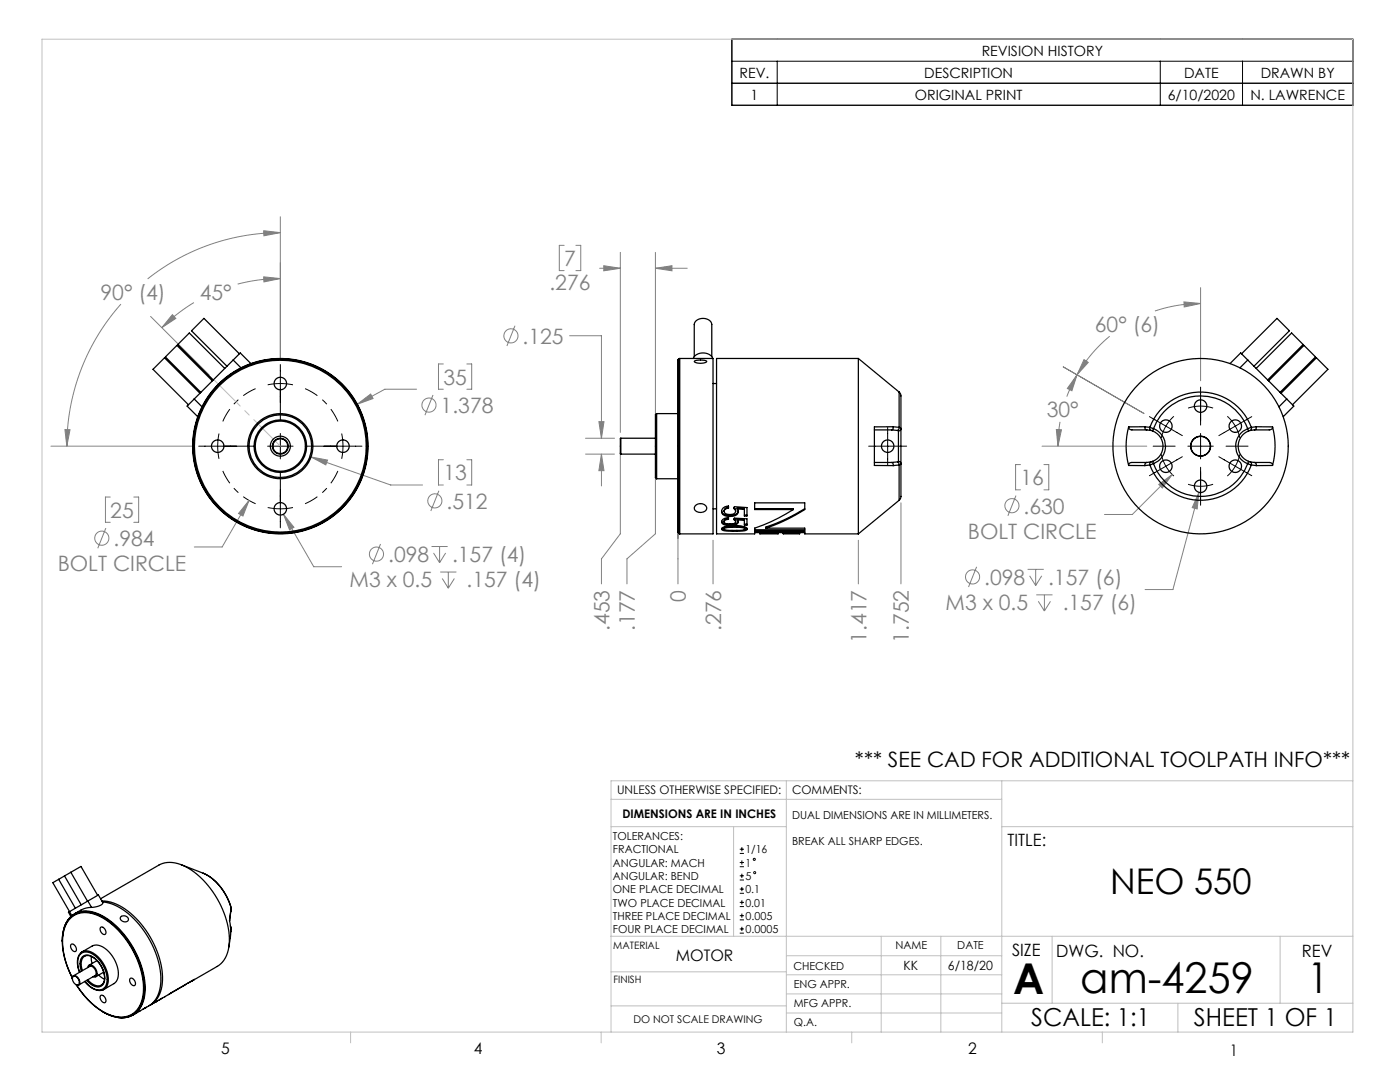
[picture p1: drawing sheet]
<svg xmlns="http://www.w3.org/2000/svg" width="279mm" height="216mm" viewBox="0 0 279 216" stroke-linecap="round" stroke-linejoin="round" font-family="sans-serif">
<g fill="none" stroke="#808080" stroke-width=".2">
<path d="M52.6 55.2l3.3 .4-3.2 .7zM52.6 46l3.3 .4-3.2 .7zM55.9 43.2v28.3M55.9 46.4a42.6 42.6 0 0 0-26.4 9.2M55.9 55.6a33.4 33.4 0 0 0-8.5 1.1M112.6 49h-1v5h1M114.9 49h1v5h-1M119.7 53.5h4.1M120.5 53l3.3 .5-3.3 .5zM123.8 50.4v35.9M130.8 50.4v32.1M130.8 53.5h6.4"/>
<path d="M130.8 53.5l3.3-.5v1zM239.6 57.4v18.6M24.1 60.7a42.6 42.6 0 0 0-10.8 28.3M30.1 63.1l11.6 11.7M34.4 62.8l.7 .7-2.8 1.9zM38.7 60.4a33.5 33.5 0 0 0-6.4 5M83.2 77.7h-6.4l-5.5 3M86.4 78.8l-1.6 4M88.5 72.6h-1v5.1h1M93.2 72.6h.9v5.1h-.9M102.8 65l-1.6 4M113.7 67h6.3v20.4"/>
<path d="M212.2 73.2l16.1 9.3M214.9 74.8l-1 3.2-.9-.5zM214.9 74.8l-1.1 2.1-.9 2.2M216.3 71.8l.9 .5-2.3 2.5zM221.5 67.1a28.5 28.5 0 0 0-6.6 7.7M236.3 60.2l3.3 .4-3.3 .7zM239.6 60.6a28.5 28.5 0 0 0-9.1 1.5M10.2 89h28.2M13 85.7h1l-.7 3.3zM22 99.2h-1v5h1M26.7 99.2h1v5h-1M49.7 99.9l-5.4 9.2h-5.5"/>
<path d="M49.7 99.9l-1.2 3.1-.9-.5zM62.1 91.2l15.9 5.6h6.3M62.1 91.2l3.3 .6-.4 1zM71.3 80.7l2.7-2.1 .5 .9zM87.6 97.9l-1.6 4.1M88.5 91.7h-1v5.1h1M93.2 91.7h.9v5.1h-.9M116.9 87.4h5.7M116.9 90.6h5.7M119.5 84.1h1l-.5 3.3zM120 90.6v6.4M120 90.6l.5 3.3h-1z"/>
<path d="M123.8 90.3v16.2l-3.8 5v5M130.8 95.5v11l-5.7 5v5M202.8 98.9l-1.7 4M203.6 92.7h-.9v5h.9M208 89h20.9M208.3 92.7h1v5h-1M210.8 85.7l1 .1-.7 3.2zM211.5 84.2l-.3 2.4-.1 2.4M231.3 96.7l2.6-2-1.9 2.7zM233.9 94.7l-7.9 8h-5.6M239.3 98.2l-.4 3.4-1-.3zM239.3 98.2l-5.2 19.4h-5.6"/>
<path d="M21.1 105.4l-1.6 4M56.6 102.6l6 10.5h5.6M56.6 102.6l2.1 2.6-.9 .5zM75.9 108.5l-1.6 4.1M86.1 109.1h3.2M86.5 110.3l1.2 2M87.7 109.1v3.2M87.9 114.1h3.2M88.3 115.4l1.2 2M88.9 110.3l-1.2 2M89.5 114.1v3.3M90.7 115.4l-1.2 2"/>
<path d="M135.3 106.5v10M142.3 107.8v8.7M171.3 107.8v8.7M179.8 100.3v16.2M194.9 113.1l-1.6 4M205.1 113.6h3.2M205.5 114.9l1.2 1.9M206.7 113.6v3.2M206.8 118.7h3.2M207.2 120l1.2 1.9M207.9 114.9l-1.2 1.9M208.4 118.7v3.2"/>
<path d="M209.6 120l-1.2 1.9"/>
<circle cx="102" cy="67" r="1.41"/>
<circle cx="85.6" cy="80.8" r="1.41"/>
<circle cx="86.8" cy="99.9" r="1.41"/>
<circle cx="20.3" cy="107.4" r="1.41"/>
<circle cx="75.1" cy="110.6" r="1.41"/>
<circle cx="194.1" cy="115.1" r="1.41"/>
<circle cx="202" cy="100.9" r="1.41"/>
</g>
<g fill="none" stroke="#000" stroke-width=".2">
<path d="M146.1 16.6h123.9M146.1 7.8h123.9v13.2h-123.9zM146.1 12.2h123.9M155.1 12.2v8.8M231.6 12.2v8.8M248 12.2v8.8M53.4 76.8a12.5 12.5 0 0 1 5.1 0M55.9 72.7v11.2M239.6 77.2v7.6M39.7 89h11.2M43.7 86.5a12.5 12.5 0 0 0 0 5.1M53.4 89h5.1"/>
<path d="M55.9 86.5v5.1M55.9 94.1v11.2M61 89h11.2M68.2 86.5a12.5 12.5 0 0 1 0 5.1M173.4 89h7.5M177.2 85.2v7.6M229.4 83.1l6.6 3.8M230.1 89h4.4M231.8 90.7a8 8 0 0 0 2.5 4.3M234.3 83.1a8 8 0 0 0-2.5 4.3M236 91.1l-6.6 3.8M237.1 89h5"/>
<path d="M237.1 81.4a8 8 0 0 1 5 0M237.1 96.6a8 8 0 0 0 5 0M239.6 86.5v5.1M239.6 93.2v7.6M243.2 91.1l6.6 3.8M244.7 89h4.4M244.9 83.1a8 8 0 0 1 2.5 4.3M247.4 90.7a8 8 0 0 1-2.5 4.3M249.8 83.1l-6.6 3.8M53.4 101.3a12.5 12.5 0 0 0 5.1 0M147.6 170.3h.9M147.6 169.5h.9"/>
<path d="M147.6 172.9h.9M147.6 172.1h.9M147.6 175.6h.9M147.6 174.8h.9M147.6 178.2h.9M147.6 177.4h.9M148.1 169v.9M148.1 171.7v.8M148.1 174.3v.9M148.1 177v.8M148.1 179.6v.9M147.6 180.9h.9"/>
<path d="M147.6 180.1h.9M147.6 183.5h.9M147.6 182.7h.9M147.6 186.2h.9M147.6 185.4h.9M148.1 182.3v.8M148.1 184.9v.9"/>
<circle cx="150.5" cy="171.5" r=".21"/>
<circle cx="150.6" cy="174.1" r=".21"/>
</g>
<path d="M51 77.5a12.5 12.5 0 0 0-6.5 6.6M44.5 94a12.5 12.5 0 0 0 6.5 6.5M67.4 84.1a12.5 12.5 0 0 0-6.5-6.6M60.9 100.5a12.5 12.5 0 0 0 6.5-6.5" fill="none" stroke="#000" stroke-width=".2" stroke-dasharray="15.2 1.3 1.3 1.3" stroke-dashoffset="12.4" stroke-linecap="butt"/>
<path d="M55.9 89l-13.3-13.3" fill="none" stroke="#c0c0c0" stroke-width=".2" stroke-dasharray="15.2 1.3 1.3 1.3" stroke-dashoffset="7.7"/>
<g fill="none" stroke="#c0c0c0" stroke-width=".2">
<path d="M8.4 7.8h261.6v198.1h-261.6zM121.9 159.5h78M156.9 155.8v50.1M199.9 155.8v50.1M270 155.8h-148.1v50.1M121.9 165h35M146.4 165v21.8M199.9 165h70.1M121.9 186.8h148.1M121.9 193.9h35M156.9 198.3h43M156.9 194.5h43"/>
<path d="M156.9 190.7h43M175.9 186.8v19.1M187.8 186.8v19.1M210 186.8v13.4M255.5 186.8v13.4M70 205.9v2.2M120 205.9v2.2M121.9 200.7h35M156.9 202.1h43M170 205.9v2.2M199.9 200.2h70.1M220 205.9v2.2"/>
<path d="M235.1 200.2v5.7"/>
</g>
<g fill="#808080">
<path d="M52.6 55.2l3.3 .4-3.2 .7zM34.4 62.8l.7 .7-2.8 1.9z"/>
<path d="M214.9 74.8l-1 3.2-.9-.5zM210.8 85.7l1 .1-.7 3.2zM236.3 60.2l3.3 .4-3.3 .7zM216.3 71.8l.9 .5-2.3 2.5zM231.3 96.7l.7 .7 1.9-2.7zM239.3 98.2l-1.4 3.1 1 .3zM130.8 53.5l3.3-.5v1zM120.5 53l3.3 .5-3.3 .5zM119.5 84.1h1l-.5 3.3zM120 90.6l.5 3.3h-1zM52.6 46l3.3 .4-3.2 .7zM13 85.7h1l-.7 3.3zM49.7 99.9l-2.1 2.6 .9 .5zM56.6 102.6l1.2 3.1 .9-.5zM62.1 91.2l2.9 1.6 .4-1zM71.3 80.7l3.2-1.2-.5-.9z"/>
</g>
<g fill="none" stroke="#000" stroke-width=".25">
<path d="M38.8 79.6l-1.5 1.4 2.2 2.1M38.8 79.6l1.5 1.6M39.9 78.5l-7.1-7.1-2 2-.3 .3 7.1 7.1M42.4 76l-7.2-7-2.2 2.2 7.1 7.1M44.9 73.5l-7.1-7.1-.6 .6-1.7 1.7 7.1 7.1M46.5 71.8l1.4-1.4 2.2 2.1M46.5 71.8l1.6 1.6M46.5 71.8l-7.7 7.8M47.8 70.6l-7.1-7.1-.3 .3-2.2 2.2 7.1 7.1M135.4 71.7v34.7M135.5 71.6v34.9M135.5 71.6l-.1 .1"/>
<path d="M135.7 71.5l-.2 .1M135.7 71.5h6.6v35h-6.6M135.7 71.5v35M138.4 71.5a2.27 2.27 0 0 1 3.9 0M138.6 71.2v-6.4a1.9 1.9 0 0 1 3.1-.8l.4 .8v6.4M138.6 72.1a3.4 3.4 0 0 1 2.4 0v.1a2.29 2.29 0 0 1-2.4-.1zM142.3 76.5h.7M171.3 71.5h-28.3v35h7.6v-.4h10v.4h10.7M171.3 71.5v35M171.3 71.5l8.1 6.7M179.4 78.2l.4 .8v6.5M179.4 78.2v7.1"/>
<path d="M247.8 70.6l7-7.1 .2 .2 2.3 2.3-7 7.1M249 71.8l-1.4-1.4-2.1 2.1M249 71.8l-1.5 1.6M249 71.8l7.8 7.8M250.7 73.5l7.1-7.1 2.3 2.3-7.1 7.1M253.2 76l7-7.1 2.2 2.2 .1 .1-7 7.1M255.6 78.5l7.2-7 2.2 2.2-7.1 7.1M256.8 79.6l1.4 1.4-2.1 2.1M256.8 79.6l-1.6 1.6M123.9 87.4l-.1 .1 .1 3.1M123.9 87.4v3.2M123.9 87.4h6.9"/>
<path d="M123.9 90.6h6.9M131.1 82.5l-.3 .3v12.5l.3 .2M131.1 82.5v13M131.1 82.5h4.2M131.1 95.5h4.2M174.5 92.3h3.4M174.5 85.8h3.4M177.9 92.3l.3 .2 .1 .4M177.9 85.8l1.2 .1M178.3 85.2h-3.8v7.7h3.8M178.3 85.2l-.1 .4-.3 .2M178.3 85.2l1.1 .1"/>
<path d="M179.1 92.2l.3 .2v.4M179.1 85.9l.2 .1M179.1 92.2l-1.2 .1M179.3 86v6.1M179.3 92.1l-.2 .1M179.3 92.1l.4 .1 .1 .3M179.4 85.3v.4l-.3 .2M179.4 85.3l.4 .2M179.4 92.8v7M179.4 99.8l-8.1 6.7M179.4 92.8l-1.1 .1M179.8 92.5v6.6l-.4 .7"/>
<path d="M179.8 85.5l-.1 .4-.4 .1M179.8 92.5l-.4 .3M179.8 85.5v7M225.2 85.2a14.9 14.9 0 0 0 0 7.7M225.2 85.2l.1 .4 .4 .2h3.2M225.2 92.9h3.3M228.5 85.2a.49 .49 0 0 0 .4 .6M228.5 85.2l1 .1M228.5 85.2h-3.3M228.9 92.3a.49 .49 0 0 0-.4 .6M228.9 92.3h-3.2l-.4 .2-.1 .4M228.9 85.8l.8 .1"/>
<path d="M229.5 85.3v.4l.2 .2M229.5 85.3l.7 .2M229.5 92.8a10.8 10.8 0 0 0 10.1 7 10.8 10.8 0 0 0 10.1-7M229.5 85.3a10.8 10.8 0 0 1 10.1-7.1 10.8 10.8 0 0 1 10.1 7.1M229.5 92.8l-1 .1M229.7 85.9l.3 .1M229.7 92.2l-.2 .2v.4M229.7 92.2l-.8 .1M230 92.1l-.3 .1M230 92.1l.2 .4M230 86a3.2 3.2 0 0 1 2.1 3 3.2 3.2 0 0 1-2.1 3.1M230.2 85.5a10 10 0 0 1 9.4-6.5 10 10 0 0 1 9.4 6.5"/>
<path d="M230.2 92.5a10 10 0 0 0 9.4 6.6 10 10 0 0 0 9.4-6.6M230.2 85.5a3.8 3.8 0 0 1 2.4 3.5 3.8 3.8 0 0 1-2.4 3.5M230.2 85.5l-.2 .5M230.2 92.5l-.7 .3M249 85.5a3.7 3.7 0 0 0-2.4 3.5 3.7 3.7 0 0 0 2.4 3.5M249 92.5l.7 .3M249 85.5l.2 .5M249.2 92.1l-.2 .4M249.2 92.1l.3 .1M249.2 86a3.2 3.2 0 0 0-2.1 3 3.2 3.2 0 0 0 2.1 3.1M249.5 92.2l.2 .2v.4M249.5 85.9l-.3 .1"/>
<path d="M249.5 92.2l.9 .1M249.7 85.3l-.7 .2M249.7 85.3v.4l-.2 .2M249.7 92.8l1 .1M250.4 92.3a.49 .49 0 0 1 .3 .6M250.4 92.3h3.2l.3 .2 .1 .4M250.4 85.8l-.9 .1M250.7 85.2a.49 .49 0 0 1-.3 .6M250.7 85.2l-1 .1M250.7 85.2h3.3M254 85.2a14.9 14.9 0 0 1 0 7.7M254 85.2l-.1 .3-.3 .2-3.2 .1"/>
<path d="M254 92.9h-3.3M135.4 106.4l.1 .1M135.5 106.5h.2M138.9 100.8a1.31 1.31 0 0 1 2.1 .7 1.42 1.42 0 0 1-2.4 .1l.1-.6zM142.3 101.5h.7M144 102a1.04 1.04 0 0 0 1.2 .8l.5 .1M144 104a.99 .99 0 0 0 1.2 .6h.5M144.1 105.4l.5 .3M144.5 102.1v-.1a.91 .91 0 0 1 .9-.7v-.3a1.03 1.03 0 0 0-1.4 .9 1.03 1.03 0 0 0 1.2 1.1l.5 .1M144.5 104.1a.81 .81 0 0 1 .9-.5v-.3a1 1 0 0 0-1.3 1.1 1.99 1.99 0 0 0 1.6 .5M145.4 101.2a.73 .73 0 0 0-.9 .9M145.4 103.4l-.8 .3-.1 .4"/>
<path d="M145.7 102.9v.2M145.7 104.6v.3M146.1 105l-1.4 .1-.2 .2v.3M146.1 105.2l-1.2 .1-.4 .3M146.1 105h1M146.1 105.2h1M146.1 105v.2M146.1 105h-1.1a.94 .94 0 0 0-1 .6l.4 .3 1.8 .1M146.2 106h.8M146.2 105.8v.2M146.5 101.3l.1 .1M146.5 103.5l.1 .1"/>
<path d="M146.6 101.6l.2 .4M146.6 101.6l-.2-.1 .2-.4 2.5 .2v1.7h-.5v-1.3M146.6 103.8l.2 .3M146.6 103.8l-.2-.1 .2-.3 2.5 .1v1.3h-.5v-1M146.6 101.4l.2 .6M146.6 103.6l.2 .2v.3M146.6 101.4v.2M146.6 103.6v.2M146.8 102a.64 .64 0 0 1-.6 .6 1.16 1.16 0 0 1-1.7-.5M146.8 104.1a1.59 1.59 0 0 1-2.2 .2l-.1-.2M147 105h1a1.14 1.14 0 0 1 1.1 .6 .86 .86 0 0 1-1 .4h-1.1M147 105.8v.2"/>
<path d="M147.1 101.6l.1 .1a.92 .92 0 0 1-1 1.3l-.5 .1M147.1 103.7l.2 .5a.98 .98 0 0 1-1.1 .6l-.5 .1M147.1 105l1.3 .1 .2 .2v.3M147.1 105.2l1.1 .1 .4 .3M147.1 101.6l1.5 .1M147.1 103.7l1.5 .1M147.1 101.6v-.2l1.5 .1v.2M147.1 103.7v-.2l1.5 .1v.2M147.1 105v.2M147.3 104a.93 .93 0 0 1-1 .6h-.6M147.3 101.9a1 1 0 0 1-1 .9l-.6 .1M148.6 102.8h.5"/>
<path d="M148.6 104.6h.5M148.6 105.6v.1a9.7 9.7 0 0 1-3.8 0l-.3-.1M149.1 105.4l-.6 .3M150.6 106.3h1M150.6 101.5h7.7v.2M150.6 105.7h10M151.6 106.4v.1h3.7v-.1M151.6 106.4h3.7M151.6 106.4v-.2h3.7v.2M155.3 106.3h1M156.3 106.4v.1h3.3v-.1M156.3 106.4h3.3"/>
<path d="M156.3 106.4v-.2h3.3v.2M158.3 101.7h-7.7v-1.4h10v1.4l-.4 .2a35 35 0 0 1-7.3 3.5M158.3 101.7l-1.5 .9a33 33 0 0 1-6.2 2.8v.5h10v-.5h-7.7M159.6 106.3h1M160.6 101.5a35.5 35.5 0 0 1-7.7 3.7v.2M11.7 175.5l3.3 5.7M11.7 175.5l-1.2 .6 3.8 6.6M12.9 174.8l-1.2 .7M12.9 174.8l3.3 5.8M14.1 174.1l2.1-1.2 3.3 5.8M14.1 174.1l-1.2 .7M14.1 174.1l3.4 5.7"/>
<path d="M17.5 179.8l2.1-1.2 .9 1.5a2.6 2.6 0 0 1-2.2 1M17.5 179.8l-3.8 2.2 .5 .9M17.5 179.8l.8 1.3M20.1 179.3l11.6-6.7a5.9 5.9 0 0 1 6 .7 18 18 0 0 1 8 15.1 5.4 5.4 0 0 1-2.3 4.4l-9.7 5.6M20.3 179.8a10.2 10.2 0 0 1 7.3 4 17.6 17.6 0 0 1 4.8 12.4 5.3 5.3 0 0 1-2.5 4.4M20.4 180a11.2 11.2 0 0 1 7.4 4.5 17 17 0 0 1 4.2 12.4 5.1 5.1 0 0 1-2.9 4.2M36.2 172.6l4.3 1.6a10.7 10.7 0 0 1 5.6 7M40.6 174.2a10.7 10.7 0 0 1 5.5 7M12.4 187.8a6 6 0 0 1 2.5-5.4 6.1 6.1 0 0 1 6.2 .8 18.1 18.1 0 0 1 7.7 14.7 5 5 0 0 1-3.5 5.1 6.6 6.6 0 0 1-4.7-1.1M12.4 187.8a16.3 16.3 0 0 0 2 7.3M12.4 187.8a5.4 5.4 0 0 1 3.2-5.6 7.3 7.3 0 0 1 6.4 1.8 18.1 18.1 0 0 1 6.7 13.9 5 5 0 0 1-3.5 5.1 6.6 6.6 0 0 1-4.6-1.1M13.6 183.5l-.8 1.5"/>
<path d="M14.2 188.5a.88 .88 0 0 1 .8 .2 .88 .88 0 0 1 .2 .9 .54 .54 0 0 1-.6 .3 .54 .54 0 0 1-.3-.5l-.2-.6zM14.4 195.2h.1M14.4 195.2l.1 .2M14.4 195.1a13 13 0 0 1-1.4-10.3 4.4 4.4 0 0 1 6.1-2.3 16.3 16.3 0 0 1 8.6 9.9 10.5 10.5 0 0 1 0 8.6 4.4 4.4 0 0 1-5.7 1.6 14.6 14.6 0 0 1-6.7-6.1M14.6 194.9a.91 .91 0 0 1 1.2 .8l-.1 .7a.9 .9 0 0 1-1.2-.8zM14.7 194.7l-.3 .5M14.7 194.7l-.2 .2M14.7 194.7l3.2-1.9a1.22 1.22 0 0 1 1.1 1.9l-3.3 1.8M14.7 194.7a1.22 1.22 0 0 1 1 1.8M14.9 182.3l-1.2 1.1M14.9 182.3a5.9 5.9 0 0 1 6 .7 18 18 0 0 1 8 15.2 5.4 5.4 0 0 1-2.3 4.3M15.2 196.5h.5"/>
<path d="M15.2 196.5a16.4 16.4 0 0 0 5.4 5.4M15.9 194a3.7 3.7 0 0 1 .1-3.5 2.13 2.13 0 0 1 3 .2 5.9 5.9 0 0 1 2.2 5.9 1.7 1.7 0 0 1-2.8 .6l-1.4-1.4M16.1 190.1a3.6 3.6 0 0 0-.2 3.9M16.2 193.8a2.71 2.71 0 0 1 .5-3.1l.4-.1a4 4 0 0 1 3.5 3.1l.1 .3a2.37 2.37 0 0 1-.5 2.8 2.48 2.48 0 0 1-2.9-1.2M16.4 189.9l2-1.1a2.59 2.59 0 0 1 2.9 .8 6 6 0 0 1 2.1 5.9l-.6 .7-2.1 1.2M16.4 189.9l-.3 .2M16.4 189.9a2.59 2.59 0 0 1 2.9 .8 6 6 0 0 1 2.1 6l-.7 .7M16.9 190.8a2.28 2.28 0 0 0-.5 2.9M16.9 195.8a3.5 3.5 0 0 0 3.7 1.7l.1-.1M16.9 190.8a2.85 2.85 0 0 1 3 1.6 3.6 3.6 0 0 1 .6 3.9l-.3 .3M16.9 190.8h.1M17.5 193.1a.64 .64 0 0 1 .5-.6 .64 .64 0 0 1 .7 .4 1.42 1.42 0 0 1 .4 2h-.5"/>
<path d="M17.5 195.5a2.41 2.41 0 0 0 2.7 1.1M18.2 190.8l.2 1.5M18.3 181.1l-1.5 .2-1.9 1M19.4 191.7l-1.6 .9M19.7 194.6l1.2 .8M20.1 198.7a.88 .88 0 0 1 .8 .2 .88 .88 0 0 1 .2 .9 .54 .54 0 0 1-.6 .3 .54 .54 0 0 1-.4-.5l-.1-.4zM20.1 185.1a.88 .88 0 0 1 .8 .2 .88 .88 0 0 1 .2 .9 .54 .54 0 0 1-.6 .2 .54 .54 0 0 1-.4-.4l-.1-.4zM20.3 196.5l-.1 .1M20.7 194l-1.6 .9M24.1 182.9a.88 .88 0 0 1 1-.1 .88 .88 0 0 1 .5 .9 .85 .85 0 0 1-1 .2 .85 .85 0 0 1-.5-.9zM25.9 195.3a.88 .88 0 0 1 .9 .2 .88 .88 0 0 1 .2 .9 .54 .54 0 0 1-.6 .3 .54 .54 0 0 1-.4-.5l-.1-.6zM31.2 199.9l-.4 .2"/>
<path d="M31.2 199.9l.1-.1-1.3 .7M31.9 199.5h.1M32.4 199.2l-.5 .3M34.1 198.2l-3 1.7M37.1 196.4h.1M38.2 195.8h.1M38.2 195.8l-.8 .4M38.8 195.4l-.6 .4M45.8 183.7l.2 2.2-.3 3.1M45.8 183.7v.1M46 184.8l.2 .5M46 185l.2 .3"/>
<path d="M46 185.8l.1 .1M46.1 181.9v-.2l-.3 2M46.1 181.9l-.3 1.8M46.1 185.9v.1M46.1 181.2h.1M46.1 181.2v.7M46.1 181.2v.2v-.2M46.2 185.3h-.1M46.2 185.3l-.1 .6M23.5 203l1.5 .1M26.6 202.5l-1.6 .5M28.5 201.4l.7-.4-2.6 1.5"/>
<circle cx="55.9" cy="76.5" r="1.25"/>
<circle cx="43.4" cy="89" r="1.25"/>
<circle cx="55.9" cy="89" r="1.49"/>
<circle cx="55.9" cy="89" r="6.5"/>
<circle cx="55.9" cy="89" r="17.5"/>
<circle cx="55.9" cy="89" r="17.3"/>
<circle cx="55.9" cy="89" r="17.4"/>
<circle cx="55.9" cy="89" r="1.58"/>
<circle cx="55.9" cy="89" r="6.2"/>
<circle cx="55.9" cy="89" r="5"/>
<circle cx="55.9" cy="89" r="17.1"/>
<circle cx="55.9" cy="89" r="2"/>
<circle cx="55.9" cy="89" r="5.2"/>
<circle cx="68.4" cy="89" r="1.25"/>
<circle cx="177.2" cy="89" r="1.25"/>
<circle cx="232.7" cy="93" r="1.25"/>
<circle cx="232.7" cy="85" r="1.25"/>
<circle cx="239.6" cy="97" r="1.25"/>
<circle cx="239.6" cy="81" r="1.25"/>
<circle cx="239.6" cy="89" r="2"/>
<circle cx="239.6" cy="89" r="1.95"/>
<circle cx="239.6" cy="89" r="17.5"/>
<circle cx="246.5" cy="93" r="1.25"/>
<circle cx="246.5" cy="85" r="1.25"/>
<circle cx="55.9" cy="101.5" r="1.25"/>
</g>
<g font-size="8.5">
<text x="202.2" y="198.3">A</text>
<text x="215.6" y="198.1">am-4259</text>
<text x="260.9" y="198.1">1</text>
</g>
<text font-size="7.1" x="221.6" y="178.4">NEO 550</text>
<g font-size="4.9">
<text x="205.8" y="204.8">SCALE: 1:1</text>
<text x="238.3" y="204.8">SHEET 1 OF 1</text>
</g>
<g font-size="4.2" fill="#808080">
<text x="112.6" y="53.1">7</text>
<text x="20.1" y="59.8">90° (4)</text>
<text x="39.9" y="59.8">45°</text>
<text x="109.7" y="57.8">.276</text>
<text x="104.3" y="68.6">.125</text>
<text x="218.5" y="66.2">60° (6)</text>
<text x="88.5" y="76.7">35</text>
<text x="87.9" y="82.4">1.378</text>
<text x="208.9" y="83.3">30°</text>
<text x="88.5" y="95.9">13</text>
<text x="89.1" y="101.5">.512</text>
<text x="203.6" y="96.8">16</text>
<text x="22" y="103.3">25</text>
<text x="193.2" y="107.5">BOLT CIRCLE</text>
<text x="204.3" y="102.5">.630</text>
<text x="22.6" y="109">.984</text>
<text x="77.5" y="112.1">.098</text>
<text x="90.2" y="112.1">.157 (4)</text>
<text x="11.5" y="114">BOLT CIRCLE</text>
<text x="69.8" y="117.2">M3 x 0.5</text>
<text x="93.1" y="117.2">.157 (4)</text>
<text x="196.4" y="116.7">.098</text>
<text x="209.2" y="116.7">.157 (6)</text>
<text x="121.6" y="125.9" transform="rotate(-90 121.6 125.9)">.453</text>
<text x="126.7" y="125.9" transform="rotate(-90 126.7 125.9)">.177</text>
<text x="136.9" y="120" transform="rotate(-90 136.9 120)">0</text>
<text x="143.9" y="125.9" transform="rotate(-90 143.9 125.9)">.276</text>
<text x="188.7" y="121.8">M3 x 0.5</text>
<text x="212.1" y="121.8">.157 (6)</text>
<text x="172.9" y="128.2" transform="rotate(-90 172.9 128.2)">1.417</text>
<text x="181.4" y="128.2" transform="rotate(-90 181.4 128.2)">1.752</text>
</g>
<text font-size="4.2" x="170.6" y="153">*** SEE CAD FOR ADDITIONAL TOOLPATH INFO***</text>
<g font-size="3.4">
<text x="201.1" y="168.8">TITLE:</text>
<text x="202" y="190.8">SIZE</text>
<text x="210.8" y="190.9">DWG. NO.</text>
<text x="259.8" y="191">REV</text>
</g>
<g font-size="3.2">
<text x="134.9" y="191.7">MOTOR</text>
<text x="44.2" y="210.4">5</text>
<text x="94.6" y="210.3">4</text>
<text x="143.1" y="210.4">3</text>
<text x="193.2" y="210.3">2</text>
<text x="245.4" y="210.6">1</text>
</g>
<g font-size="2.8">
<text x="195.9" y="11.1">REVISION HISTORY</text>
<text x="147.6" y="15.5">REV.</text>
<text x="184.5" y="15.5">DESCRIPTION</text>
<text x="236.3" y="15.5">DATE</text>
<text x="251.6" y="15.5">DRAWN BY</text>
<text x="149.8" y="19.9">1</text>
<text x="182.6" y="19.9">ORIGINAL PRINT</text>
<text x="233.1" y="19.9">6/10/2020</text>
<text x="249.5" y="19.9">N. LAWRENCE</text>
</g>
<g font-size="2.5">
<text x="180.3" y="193.5">KK</text>
<text x="189.2" y="193.5">6/18/20</text>
</g>
<g font-size="2.4">
<text x="123.1" y="158.5">UNLESS OTHERWISE SPECIFIED:</text>
<text x="158.1" y="158.5">COMMENTS:</text>
<text x="124.2" y="163.2">DIMENSIONS ARE IN INCHES</text>
</g>
<g font-size="2.2">
<text x="122.3" y="167.6">TOLERANCES:</text>
<text x="158.1" y="163.4">DUAL DIMENSIONS ARE IN MILLIMETERS.</text>
<text x="122.3" y="170.3">FRACTIONAL</text>
<text x="122.3" y="172.9">ANGULAR: MACH</text>
<text x="148.8" y="170.3">1/16</text>
<text x="148.8" y="172.9">1</text>
<text x="158.1" y="168.7">BREAK ALL SHARP EDGES.</text>
<text x="122.3" y="175.6">ANGULAR: BEND</text>
<text x="122.3" y="178.2">ONE PLACE DECIMAL</text>
<text x="148.8" y="175.6">5</text>
<text x="148.8" y="178.2">0.1</text>
<text x="122.3" y="180.9">TWO PLACE DECIMAL</text>
<text x="122.3" y="183.5">THREE PLACE DECIMAL</text>
<text x="148.8" y="180.9">0.01</text>
<text x="148.8" y="183.5">0.005</text>
<text x="122.3" y="186.2">FOUR PLACE DECIMAL</text>
<text x="148.8" y="186.2">0.0005</text>
<text x="178.7" y="189.4">NAME</text>
<text x="191" y="189.4">DATE</text>
<text x="158.3" y="193.5">CHECKED</text>
<text x="158.4" y="197.1">ENG APPR.</text>
<text x="158.4" y="201">MFG APPR.</text>
<text x="158.5" y="204.7">Q.A.</text>
</g>
<text font-size="2.1" x="126.4" y="204">DO NOT SCALE DRAWING</text>
<g font-size="2">
<text x="122.4" y="189.4">MATERIAL</text>
<text x="122.4" y="196.2">FINISH</text>
</g>
</svg>
